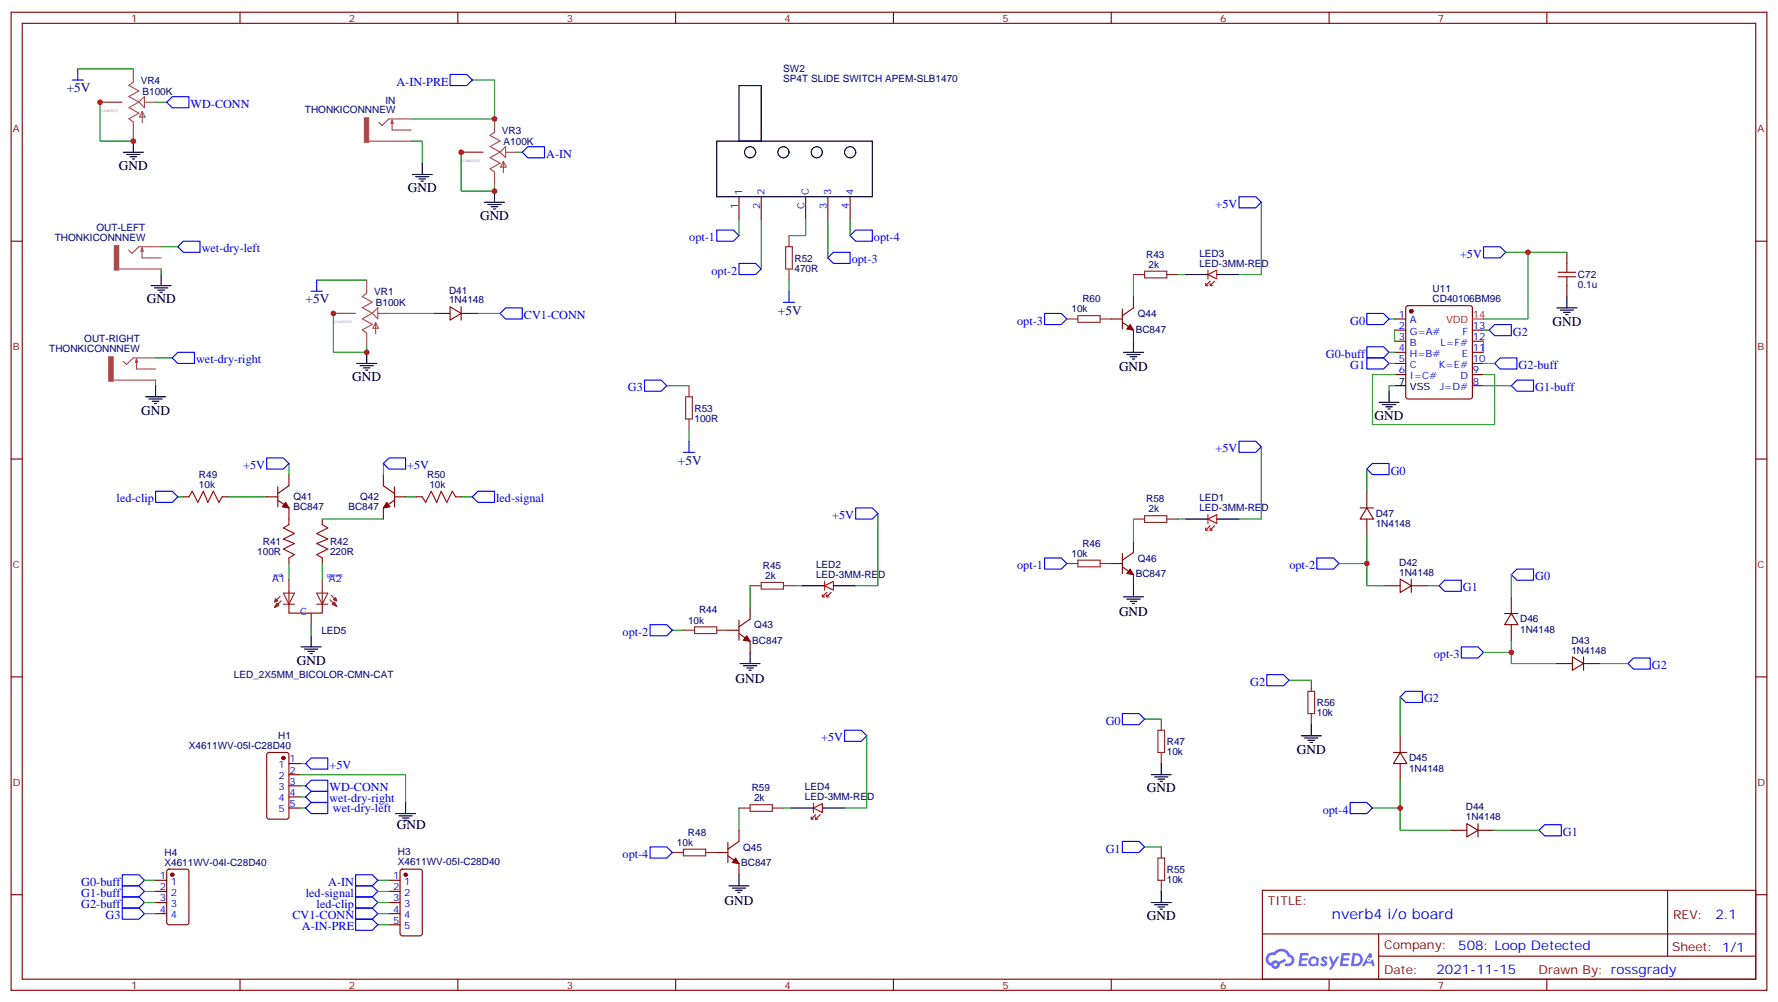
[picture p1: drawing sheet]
<svg xmlns="http://www.w3.org/2000/svg" width="564mm" height="318mm" viewBox="0 0 564 318" stroke-linecap="round" stroke-linejoin="round" font-family="sans-serif">
<g fill="none" stroke="#870000" stroke-width=".35">
<path d="M3.5 3.9h557.4v310.4h-557.4zM7.1 7.4h550.3v303.4h-550.3zM76.2 3.9v3.5M145.3 3.9v3.5M214.5 3.9v3.5M283.6 3.9v3.5M352.8 3.9v3.5M421.9 3.9v3.5M491.1 3.9v3.5M3.5 76.6h3.6M557.4 76.6h3.5M3.5 145.7h3.6"/>
<path d="M557.4 145.7h3.5M3.5 214.8h3.6M557.4 214.8h3.5M3.5 284h3.6M400.8 282.6h156.6v28.2h-156.6zM400.8 296.4h156.5M437.7 296.4v14.1M529.4 282.6v20.9M557.4 284h3.5M76.2 310.8v3.5M145.3 310.8v3.5M214.5 310.8v3.5"/>
<path d="M283.6 310.8v3.5M352.8 310.8v3.5M421.9 310.8v3.5M437.7 303.5h119.6M491.1 310.8v3.5"/>
</g>
<g fill="#5487ff">
<path d="M419.7 303.7a1.22 1.22 0 0 1 1.8 .3l-.4 .6a.47 .47 0 0 0-.4-.4 .47 .47 0 0 0-.5 .2l.2 .2a1.14 1.14 0 0 1 .8 1.8 1.14 1.14 0 0 1-2 0l-.2-.2 .5-.6 .8 .4a.29 .29 0 0 0 .3-.2 .29 .29 0 0 0-.3-.3 1.04 1.04 0 0 1-.6-1.8z"/>
<path d="M412.8 302.5h2.3l.3 .2-.1 .5h-1.8l-.2 .9h1.6l.3 .4-.4 .3h-1.6l-.1 1.1 1.7 .1 .2 .3-.2 .3-2.6 .1z"/>
<path d="M425.9 302.5l2.7 .2-.2 .5h-1.8l-.1 .9h1.5l.3 .4-.3 .3h-1.6l-.2 1.1 1.7 .1 .2 .3-.2 .3-2.6 .1z"/>
<path d="M434.7 302.5h.6l.4 1.3-.6 .3a.69 .69 0 0 0-1.1 .3 .69 .69 0 0 0 .5 .9 .69 .69 0 0 0 .9-.6l.4-.3 .6 2.2h-.8l-.2-.8h-1.7l-.5 .8h-.9z"/>
<path d="M421.9 303.6h.7l.7 1.8 1.1-1.8h.8l-2.5 4.2h-.8l.9-1.6z"/>
<path d="M429.4 302.5l-.6 4.2h1.4a2.11 2.11 0 0 0 2.4-2.2 2.11 2.11 0 0 0-2.5-2zM430.1 303.2a1.43 1.43 0 0 1 1.7 1.6 1.43 1.43 0 0 1-2 1.1z"/>
<path d="M415.7 304.1a1.54 1.54 0 0 0 0 2.2 1.54 1.54 0 0 0 2.1 .1l.6 .3 .3-2.3-.6-.3a1.49 1.49 0 0 0-2.4 0zM416 305.1a.95 .95 0 0 1 1.9 0 .95 .95 0 0 1-1.9 0z"/>
<path d="M402.5 302.9a2.18 2.18 0 0 0 1 3.7 1.44 1.44 0 0 0 1.7 .9 1.44 1.44 0 0 0 1.1-1.5l2-1-.4-.7-1.9 1a1.47 1.47 0 0 0-2.5 .4 1.39 1.39 0 0 1-.6-1.9 1.39 1.39 0 0 1 2-.5 2.12 2.12 0 0 1 2.1-1.3 2.12 2.12 0 0 1 1.9 1.7 1.14 1.14 0 0 1 1.1 1.4 1.14 1.14 0 0 1-1.6 .7 .43 .43 0 0 0-.6 .4 .43 .43 0 0 0 .4 .5 1.98 1.98 0 0 0 2.6-1.3 1.98 1.98 0 0 0-1.3-2.5 3.1 3.1 0 0 0-5.2-.7l-.9 .1zM404.3 306.2a.55 .55 0 0 1 1.1 0 .55 .55 0 0 1-1.1 0z"/>
<circle cx="434.7" cy="304.6" r=".26"/>
</g>
<g fill="none" stroke="#008700" stroke-width=".35">
<path d="M24.7 21.9h17.6M31.7 32.5v12.3h10.6v-1.8M49.4 32.5h3.5M149.9 25.4h7.1v12.3h-26.5M130.5 44.8h3.6v7.1M146.4 48.3v12.4h10.6v-1.8M164 48.3h1.8M51.2 78.3h5.2M234.6 69.5v5.3M241.7 69.5v15.9M255.8 69.5v5.3h-5.3M262.8 69.5v12.3"/>
<path d="M269.9 69.5v5.3M400.4 64.2v22.9h-7.1M51.2 85.4v1.7M100.5 88.9h15.9M105.8 99.5v12.3h10.6v-1.7M123.5 99.5h14.1M151.7 99.5h7M250.5 88.9v3.5M359.8 87.1v7.1M373.9 87.1h2.5M478 80.1h19.4M485.1 80.1v21.1h-14.1"/>
<path d="M49.4 113.6h5.3M441 101.2h1.7M441 111.8h1.7M441 115.4h1.7M442.7 118.9h-7v15.9h38.8v-15.9h-3.5M442.7 104.8v3.5M471 108.3v3.5M471 115.4h3.5M471 104.8h1.7M49.4 120.6v1.8M211.7 122.4h7M218.7 136.5v3.6"/>
<path d="M442.7 122.4h-1.7v1.8M471 122.4h8.8M56.4 157.7h1.8M72.3 157.7h12.4M91.7 147.1v3.5M121.7 147.1v3.5M128.8 157.7h3.5M146.4 157.7h3.5M400.4 141.8v22.9h-7.1M433.9 148.9v7M91.7 178.9v5.2M102.3 178.9v5.2"/>
<path d="M102.3 164.7h19.4M278.7 163v22.9h-7.1M359.8 164.7v7.1M373.9 164.7h2.5M433.9 178.9v7h5.3M433.9 170v8.9h-8.8M98.8 198.3v3.5M238.1 185.9v7.1M252.2 185.9h2.5M453.3 185.9h3.5M479.8 182.4v7M213.4 200h3.6"/>
<path d="M409.2 215.9h7.1M479.8 207.1v3.5h14.1M479.8 203.6v3.5h-8.8M508 210.6h8.8M275.2 233.5v23h-7.1M363.4 228.2h5.3M444.5 221.2v12.3M95.2 245.9h33.6v8.8M95.2 256.5h1.8M95.2 249.4h1.8M95.2 252.9h1.8M95.2 242.4h1.8"/>
<path d="M234.6 256.5v7M248.7 256.5h2.5M444.5 256.5v7h15.9M444.5 247.6v8.9h-8.8M45.9 279.4h3.5M119.9 279.4h3.6M363.4 268.8h5.3M474.5 263.5h14.1M45.9 282.9h3.5M45.9 286.5h3.5M45.9 290h3.5M119.9 293.5h3.6"/>
<path d="M119.9 282.9h3.6M119.9 286.5h3.6M119.9 290h3.6"/>
</g>
<g fill="none" stroke="#00f" stroke-width=".35">
<path d="M22.9 25.4h3.6M24.7 21.9v3.5M54.7 30.7h5.3v3.5h-5.3l-1.8-1.7zM142.9 23.6h5.3l1.7 1.8-1.7 1.8h-5.3zM167.6 46.6h5.3v3.5h-5.3l-1.8-1.8zM58.2 76.6h5.3v3.5h-5.3l-1.8-1.8zM227.5 73h5.3l1.8 1.8-1.8 1.8h-5.3zM271.6 73h5.3v3.6h-5.3l-1.7-1.8zM393.3 62.4h5.3l1.8 1.8-1.8 1.8h-5.3zM471 78.3h5.2l1.8 1.8-1.8 1.7h-5.2zM98.8 92.4h3.5M100.5 88.9v3.5"/>
<path d="M158.7 99.5l1.8-1.8h5.3v3.5h-5.3zM234.6 83.6h5.3l1.8 1.8-1.8 1.7h-5.3zM248.7 96h3.5M250.5 92.4v3.6M262.8 81.8l1.8-1.7h5.3v3.5h-5.3zM331.6 99.5h5.3l1.8 1.7-1.8 1.8h-5.3zM433.9 99.5h5.3l1.8 1.7-1.8 1.8h-5.3zM56.4 111.8h5.3v3.6h-5.3l-1.7-1.8zM433.9 113.6h5.3l1.8 1.8-1.8 1.7h-5.3zM433.9 110.1h5.3l1.8 1.7-1.8 1.8h-5.3zM474.5 103h5.3v3.5h-5.3l-1.8-1.7zM476.2 113.6h5.3v3.5h-5.3l-1.7-1.7z"/>
<path d="M204.6 120.6h5.3l1.8 1.8-1.8 1.8h-5.3zM481.5 120.6h5.3v3.6h-5.3l-1.7-1.8zM49.4 155.9h5.3l1.7 1.8-1.7 1.8h-5.3zM84.7 145.3h5.3l1.7 1.8-1.7 1.8h-5.3zM123.5 145.3h5.3v3.6h-5.3l-1.8-1.8zM151.7 155.9h5.3v3.6h-5.3l-1.8-1.8zM217 143.6h3.5M218.7 140.1v3.5M393.3 140.1h5.3l1.8 1.7-1.8 1.8h-5.3zM433.9 148.9l1.8-1.8h5.3v3.5h-5.3zM271.6 161.2h5.3l1.8 1.8-1.8 1.7h-5.3zM331.6 177.1h5.3l1.8 1.8-1.8 1.7h-5.3z"/>
<path d="M418 177.1h5.3l1.8 1.8-1.8 1.7h-5.3zM206.4 198.3h5.3l1.7 1.7-1.7 1.8h-5.3zM458.6 184.1h5.3v3.6h-5.3l-1.8-1.8zM481.5 180.6h5.3v3.5h-5.3l-1.7-1.7zM402.2 214.1h5.3l1.7 1.8-1.7 1.8h-5.3zM446.3 219.4h5.3v3.6h-5.3l-1.8-1.8zM463.9 205.3h5.3l1.8 1.8-1.8 1.7h-5.3zM518.6 208.8h5.3v3.6h-5.3l-1.8-1.8zM268.1 231.8h5.3l1.8 1.7-1.8 1.8h-5.3zM356.3 226.5h5.3l1.8 1.7-1.8 1.8h-5.3zM98.8 251.2h5.3v3.5h-5.3l-1.8-1.8zM98.8 254.7h5.3v3.5h-5.3l-1.8-1.7z"/>
<path d="M98.8 240.6h5.3v3.5h-5.3l-1.8-1.7zM98.8 247.6h5.3v3.6h-5.3l-1.8-1.8zM428.6 254.7h5.3l1.8 1.8-1.8 1.7h-5.3zM38.8 277.6h5.3l1.8 1.8-1.8 1.8h-5.3zM112.9 277.6h5.3l1.7 1.8-1.7 1.8h-5.3zM206.4 268.8h5.3l1.7 1.8-1.7 1.7h-5.3zM356.3 267.1h5.3l1.8 1.7-1.8 1.8h-5.3zM490.4 261.8h5.3v3.5h-5.3l-1.8-1.8zM38.8 284.7h5.3l1.8 1.8-1.8 1.7h-5.3zM38.8 281.2h5.3l1.8 1.7-1.8 1.8h-5.3zM38.8 288.2h5.3l1.8 1.8-1.8 1.7h-5.3zM112.9 291.7h5.3l1.7 1.8-1.7 1.8h-5.3z"/>
<path d="M112.9 281.2h5.3l1.7 1.7-1.7 1.8h-5.3zM112.9 284.7h5.3l1.7 1.8-1.7 1.7h-5.3zM112.9 288.2h5.3l1.7 1.8-1.7 1.7h-5.3z"/>
</g>
<path d="M494.6 86.4h5.6M494.6 87.8h5.6M497.4 83.6v2.8M497.4 87.8v2.9M60 157.7l1-1.8 1.8 3.6 1.8-3.6 1.4 3.6 1.7-3.6 1.8 3.6 1.1-1.8M134.1 157.7l1 1.8 1.8-3.6 1.7 3.6 1.5-3.6 1.7 3.6 1.8-3.6 1 1.8M91.7 166.5l-1.7 1.1 3.5 1.7-3.5 1.8 3.5 1.4-3.5 1.8 3.5 1.7-1.8 1.1M102.3 166.5l1.8 1.1-3.6 1.7 3.6 1.8-3.6 1.4 3.6 1.8-3.6 1.7 1.8 1.1" fill="none" stroke="#a10000" stroke-width=".35"/>
<g fill="none" stroke="#870000" stroke-width=".35">
<path d="M234.6 62.4v7.1M241.7 62.4v7.1M255.8 62.4v7.1M262.8 62.4v7.1M269.9 62.4v7.1M137.6 99.5h5.3M142.9 97.4l3.5 2.1-3.5 2.1zM146.4 99.5h5.3M146.4 97.4v4.2M356.3 98.1v6.3M359.8 94.2v3.5l-3.5 2.5M446.5 97.2l.5-.2h19.7l.5 .2 .2 .5v28.2l-.2 .5-.5 .2h-19.7l-.5-.2-.2-.5v-28.2z"/>
<path d="M497.4 80.1v3.5M497.4 90.7v3.5M352.8 101.2h3.5M356.3 102.3l3.5 2.5v3.5M442.7 101.2h3.6M442.7 104.8h3.6M442.7 108.3h3.6M442.7 111.8h3.6M442.7 115.4h3.6M442.7 118.9h3.6M467.4 104.8h3.6M467.4 108.3h3.6"/>
<path d="M467.4 111.8h3.6M467.4 115.4h3.6M467.4 118.9h3.6M467.4 122.4h3.6M58.2 157.7h1.8M70.6 157.7h1.7M84.7 157.7h3.5M88.2 158.8l3.5 2.4v5.3M88.2 154.5v6.4M91.7 150.6v3.6l-3.5 2.4M121.7 150.6v3.6l3.5 2.4M125.2 157.7h3.6"/>
<path d="M125.2 158.8l-3.5 2.4v3.5M125.2 154.5v6.4M132.3 157.7h1.8M144.6 157.7h1.8M433.9 155.9v5.3M91.7 177.1v1.8M102.3 164.7v1.8M102.3 177.1v1.8M352.8 178.9h3.5M356.3 179.9l3.5 2.5v3.5M356.3 175.7v6.3M359.8 171.8v3.5l-3.5 2.5"/>
<path d="M431.8 161.2h4.2M433.9 161.2l2.1 3.5h-4.2zM433.9 164.7v5.3M91.7 191.8v2.8h10.6v-2.8M98.8 194.7v3.6M234.6 196.8v6.4M238.1 193v3.5l-3.5 2.5M439.2 185.9h5.3M444.5 183.8l3.5 2.1-3.5 2.1zM448 185.9h5.3M448 183.8v4.2M477.7 194.7h4.2"/>
<path d="M479.8 194.7l2.1 3.6h-4.2zM479.8 189.4v5.3M479.8 198.3v5.3M231.1 200h3.5M234.6 201.1l3.5 2.5v3.5M493.9 210.6h5.3M499.2 208.5l3.5 2.1-3.5 2.1zM502.7 210.6h5.3M502.7 208.5v4.2M84.9 239l.5-.2h5.6l.7 .5v20l-.4 .6-5.9 .1-.7-.5v-20zM442.4 238.8h4.2M444.5 238.8l2.1 3.6h-4.2z"/>
<path d="M444.5 233.5v5.3M91.7 242.4h3.5M91.7 245.9h3.5M91.7 249.4h3.5M91.7 252.9h3.5M91.7 256.5h3.5M444.5 242.4v5.2M49.4 279.4h3.5M53.2 276.1l.4-.2h5.7l.6 .4 .1 16.5-.5 .7h-5.9l-.6-.5-.1-16.4zM123.5 279.4h3.5M127.2 276.1l.5-.2h5.6l.7 .4 .1 20-.5 .7h-5.9l-.6-.4-.1-20zM227.5 270.6h3.6"/>
<path d="M231.1 271.6l3.5 2.5v3.5M231.1 267.4v6.4M234.6 263.5v3.6l-3.5 2.4M460.4 263.5h5.3M465.7 261.4l3.5 2.1-3.5 2.1zM469.2 263.5h5.3M469.2 261.4v4.2M49.4 282.9h3.5M49.4 286.5h3.5M49.4 290h3.5M123.5 282.9h3.5M123.5 286.5h3.5"/>
<path d="M123.5 290h3.5M123.5 293.5h3.5"/>
</g>
<g fill="#870000" stroke="#870000" stroke-width=".35">
<path d="M122.8 159.5l1 1.4-2.1 .3z"/>
<path d="M90.7 159.5l1 1.7-2.1-.3z"/>
<path d="M237.1 201.8l1 1.8-2.1-.4z"/>
<path d="M358.8 180.6l1 1.8-2.1-.4z"/>
<path d="M358.8 103l1 1.8-2.1-.4z"/>
<path d="M233.5 272.3l1.1 1.8-2.1-.3z"/>
<circle cx="54.7" cy="277.6" r=".53"/>
<circle cx="90" cy="240.6" r=".53"/>
<circle cx="128.8" cy="277.6" r=".53"/>
<circle cx="448" cy="98.8" r=".53"/>
</g>
<g fill="none" stroke="#000" stroke-width=".35">
<path d="M234.6 27.2h7.1v17.6h-7.1zM39.2 48.3h6.3M40.2 49h4.2M41.3 49.7h2.1M42 50.4h.7M42.3 44.8v3.5M130.9 55.4h6.3M131.9 56.1h4.3M133 56.8h2.1M133.7 57.5h.7M134.1 51.9v3.5M227.5 44.8h49.4v17.6h-49.4z"/>
<path d="M153.8 64.2h6.4M154.9 64.9h4.2M155.9 65.6h2.1M156.6 66.3h.7M157 60.7v3.5M48 90.7h6.3M49 91.4h4.3M50.1 92.1h2.1M50.8 92.8h.7M51.2 87.1v3.6M376.4 87.1h7.1M386.3 87.1h7"/>
<path d="M494.2 97.7h6.4M495.3 98.4h4.2M496.4 99.1h2.1M497.1 99.8h.7M497.4 94.2v3.5M113.2 115.4h6.4M114.3 116.1h4.2M115.4 116.8h2.1M116.1 117.5h.7M116.4 111.8v3.6M356.7 111.8h6.3M357.7 112.5h4.2"/>
<path d="M358.8 113.2h2.1M359.5 113.9h.7M359.8 108.3v3.5M46.2 125.9h6.4M47.3 126.6h4.2M48.3 127.4h2.1M49 128.1h.7M49.4 122.4v3.5M437.8 127.7h6.3M438.9 128.4h4.2M439.9 129.1h2.1M440.6 129.8h.7"/>
<path d="M441 124.2v3.5M442.7 122.4h3.6M376.4 164.7h7.1M386.3 164.7h7M254.7 185.9h7.1M264.6 185.9h7M356.7 189.4h6.3M357.7 190.1h4.2M358.8 190.9h2.1M359.5 191.6h.7M359.8 185.9v3.5M95.6 205.3h6.4"/>
<path d="M96.7 206h4.2M97.7 206.7h2.1M98.4 207.4h.7M98.8 201.8v3.5M234.9 210.6h6.4M236 211.3h4.2M237.1 212h2.1M237.8 212.7h.7M238.1 207.1v3.5M413.1 233.5h6.4M414.2 234.2h4.2M415.2 234.9h2.1"/>
<path d="M415.9 235.7h.7M416.3 230v3.5M125.6 258.2h6.3M126.6 258.9h4.3M127.7 259.6h2.1M128.8 254.7v3.5M251.2 256.5h7M261.1 256.5h7M365.5 245.9h6.3M366.5 246.6h4.3M367.6 247.3h2.1M368.3 248h.7"/>
<path d="M368.7 242.4v3.5M128.4 260.3h.7M234.6 277.6v3.6M231.4 281.2h6.4M232.5 281.9h4.2M233.5 282.6h2.2M234.2 283.3h.7M365.5 286.5h6.3M366.5 287.2h4.3M367.6 287.9h2.1M368.3 288.6h.7M368.7 282.9v3.6"/>
<circle cx="238.1" cy="48.3" r="1.76"/>
<circle cx="248.7" cy="48.3" r="1.76"/>
<circle cx="259.3" cy="48.3" r="1.76"/>
<circle cx="269.9" cy="48.3" r="1.76"/>
</g>
<g fill="none" stroke="#a64a4a" stroke-width=".35">
<path d="M31.7 32.5h7M42.3 21.9v4.1l-1.4 1.1 3.2 1.8-3.2 1.7 3.2 1.8M42.3 39.6v3.4M44.1 32.4l-3.2 1.8 3.2 1.7-3.2 1.8 1.4 1v.8M44.1 32.4l1.8-1.8v3.6zM45.2 35.4v3.5M45.2 35.4l.8 1.8h-1.7zM45.9 32.5h3.5M124.5 38.1v3.2h2.4M124.5 38.1l.3 1.1h-.7zM126.9 37.7h-3.5l-2.1 2.2-1.1-1.1M127.1 37.7h3.4"/>
<path d="M157 37.7v4.2l-1.4 1.1 3.1 1.7-3.1 1.8 3.1 1.8M117.1 44.8h9.8M127.1 41.3h3.4M127.1 44.8h3.4M146.4 48.3h6.9M157 55.4v3.5M158.7 48.3l-3.1 1.7 3.1 1.8-3.1 1.8 1.4 1v.7M158.7 48.3l1.8-1.8v3.5zM159.8 51.3v3.5M159.8 51.3l.9 1.7h-1.8zM160.6 48.3h3.4M45.1 78.7v3.1h2.5"/>
<path d="M45.1 78.7l.4 1h-.8zM47.6 78.3h-3.6l-2.1 2.1-1-1M47.7 78.3h3.5M37.7 85.4h9.9M47.7 81.8h3.5M47.7 85.4h3.5M105.8 99.5h7M116.4 88.9v4.2l-1.4 1 3.2 1.8-3.2 1.8 3.2 1.7M118.2 99.4l-3.2 1.8 3.2 1.8-3.2 1.7 1.4 1.1v.7M119.9 97.7v3.5l-1.7-1.8zM120 99.5h3.5M43.3 113.9v3.2h2.5"/>
<path d="M43.3 113.9l.4 1.1h-.7zM45.8 113.6h-3.5l-2.1 2.1-1.1-1M45.9 113.6h3.5M45.9 117.1h3.5M116.4 106.6v3.5M119.2 102.4v3.6M119.2 102.4l.9 1.8h-1.7zM35.9 120.6h9.9M45.9 120.6h3.5"/>
</g>
<g fill="#a64a4a" stroke="#a64a4a" stroke-width=".32">
<path d="M115.7 37.4h1.4v7.8h-1.4z"/>
<path d="M34.5 113.2h1.4v7.8h-1.4z"/>
<path d="M36.3 78h1.4v7.7h-1.4z"/>
</g>
<g fill="none" stroke="#8c2424" stroke-width=".35">
<path d="M249.4 78.3h2.1v7.1h-2.1zM250.5 74.8v3.5M250.5 85.4v3.5M359.8 87.1h3.6M363.4 86.1h7v2.1h-7zM370.4 87.1h3.5M338.7 101.2h3.5M342.2 100.2h7v2.1h-7zM349.2 101.2h3.6M217.7 125.9h2.1v7.1h-2.1zM218.7 122.4v3.5M218.7 133v3.5"/>
<path d="M338.7 178.9h3.5M342.2 177.8h7v2.1h-7zM349.2 178.9h3.6M359.8 164.7h3.6M363.4 163.7h7v2.1h-7zM370.4 164.7h3.5M88.9 189.3l-1.8 1.8M89.3 190.7l-2.2 2.1M90 191.8h3.5M90 188.2h3.5l-1.8 3.6zM91.7 184.1v7.7M100.5 188.2h3.6l-1.8 3.6z"/>
<path d="M100.5 191.8h3.6M102.3 184.1v7.7M104.8 190.4l2.1 2.1M105.1 189l1.8 1.7M220.5 199h7v2.1h-7zM238.1 185.9h3.6M241.7 184.9h7v2.1h-7zM248.7 185.9h3.5M217 200h3.5M227.5 200h3.6M415.2 219.4h2.1v7.1h-2.1zM416.3 215.9v3.5"/>
<path d="M367.6 231.8h2.1v7h-2.1zM368.7 228.2v3.6M368.7 238.8v3.6M416.3 226.5v3.5M234.6 256.5h3.5M238.1 255.4h7.1v2.1h-7.1zM245.2 256.5h3.5M213.4 270.6h3.6M217 269.5h7v2.1h-7zM224 270.6h3.5M367.6 272.3h2.1v7.1h-2.1zM368.7 268.8v3.5"/>
<path d="M368.7 279.4v3.5"/>
</g>
<g fill="#8c2424" stroke="#8c2424" stroke-width=".35">
<path d="M105.8 190.4l.7-.7 .4 1z"/>
<path d="M106.2 191.1l.7 1.4-1.4-.7z"/>
<path d="M87.5 190l.7 .7-1.1 .4z"/>
<path d="M87.8 191.4l.7 .7-1.4 .7z"/>
</g>
<g fill="none" stroke="#f00" stroke-width=".35">
<path d="M382.8 90v.7h.7M383.5 87.1l2.8-1.4v2.8zM383.5 85.7v2.8M384.2 90v.7h.7M384.2 89.3l-1.4 1.4M385.6 89.3l-1.4 1.4M467.4 101.2h3.6M382.8 167.6v.7h.7M383.5 164.7l2.8-1.4v2.9zM383.5 163.3v2.9M384.2 167.6v.7h.7M384.2 166.9l-1.4 1.4"/>
<path d="M385.6 166.9l-1.4 1.4M261.1 188.7v.7h.7M261.8 185.9l2.8-1.4v2.8zM261.8 184.5v2.8M262.5 188.7v.7h.7M262.5 188l-1.4 1.4M263.9 188l-1.4 1.4M257.5 259.3v.7h.7M258.2 256.5l2.9-1.4v2.8zM258.2 255.1v2.8M258.9 259.3v.7h.7M258.9 258.6l-1.4 1.4"/>
<path d="M260.3 258.6l-1.4 1.4"/>
</g>
<g fill="#c00">
<circle cx="146.4" cy="48.3" r=".88"/>
<circle cx="157" cy="60.7" r=".88"/>
<circle cx="31.8" cy="32.5" r=".88"/>
<circle cx="42.3" cy="44.8" r=".88"/>
<circle cx="105.8" cy="99.5" r=".88"/>
<circle cx="116.4" cy="111.8" r=".88"/>
<circle cx="157" cy="37.7" r=".88"/>
<circle cx="433.9" cy="178.9" r=".88"/>
<circle cx="444.5" cy="256.5" r=".88"/>
<circle cx="479.8" cy="207.1" r=".88"/>
<circle cx="485.1" cy="80.1" r=".88"/>
</g>
<text font-size="4.6" fill="#00f" x="422.8" y="291.6">nverb4 i/o board</text>
<g font-size="4.2" fill="#000080">
<text x="21.2" y="29.3">+5V</text>
<text x="97" y="96.3">+5V</text>
<text x="246.9" y="99.8">+5V</text>
<text x="215.2" y="147.5">+5V</text>
</g>
<g font-size="4.2">
<text x="37.7" y="54">GND</text>
<text x="129.5" y="61">GND</text>
<text x="152.4" y="69.8">GND</text>
<text x="46.6" y="96.3">GND</text>
<text x="492.8" y="103.4">GND</text>
<text x="355.2" y="117.8">GND</text>
<text x="111.8" y="121">GND</text>
<text x="44.8" y="131.6">GND</text>
<text x="436.4" y="133.3">GND</text>
<text x="355.2" y="195.5">GND</text>
<text x="94.2" y="211">GND</text>
<text x="233.5" y="216.6">GND</text>
<text x="411.7" y="239.2">GND</text>
<text x="364.1" y="251.5">GND</text>
<text x="126" y="263.1">GND</text>
<text x="230" y="287.2">GND</text>
<text x="364.1" y="292.1">GND</text>
</g>
<g font-size="4.2" fill="#00f">
<text x="544.6" y="291.8">2.1</text>
<text x="462.9" y="301.4">508: Loop Detected</text>
<text x="456" y="309.2">2021-11-15</text>
</g>
<g font-size="3.9" fill="#00f">
<text x="125.9" y="27.2">A-IN-PRE</text>
<text x="60.5" y="34.2">WD-CONN</text>
<text x="173.4" y="50.1">A-IN</text>
<text x="385.9" y="66">+5V</text>
<text x="218.8" y="76.6">opt-1</text>
<text x="277.5" y="76.6">opt-4</text>
<text x="64" y="80.1">wet-dry-left</text>
<text x="270.4" y="83.6">opt-3</text>
<text x="463.5" y="81.8">+5V</text>
<text x="225.9" y="87.1">opt-2</text>
<text x="166.3" y="101.2">CV1-CONN</text>
<text x="322.9" y="103">opt-3</text>
<text x="428.7" y="103">G0</text>
<text x="480.3" y="106.5">G2</text>
<text x="420.9" y="113.6">G0-buff</text>
<text x="62.3" y="115.4">wet-dry-right</text>
<text x="428.7" y="117.1">G1</text>
<text x="482.1" y="117.1">G2-buff</text>
<text x="199.3" y="124.2">G3</text>
<text x="487.4" y="124.2">G1-buff</text>
<text x="385.9" y="143.6">+5V</text>
<text x="77.2" y="148.9">+5V</text>
<text x="129.3" y="148.9">+5V</text>
<text x="441.5" y="150.6">G0</text>
<text x="37" y="159.5">led-clip</text>
<text x="157.5" y="159.5">led-signal</text>
<text x="264.2" y="164.7">+5V</text>
<text x="322.9" y="180.6">opt-1</text>
<text x="409.3" y="180.6">opt-2</text>
<text x="487.4" y="184.1">G0</text>
<text x="464.4" y="187.7">G1</text>
<text x="197.7" y="201.8">opt-2</text>
<text x="455.2" y="208.8">opt-3</text>
<text x="524.4" y="212.4">G2</text>
<text x="396.9" y="217.7">G2</text>
<text x="452.1" y="223">G2</text>
<text x="351" y="230">G0</text>
<text x="260.7" y="235.3">+5V</text>
<text x="104.6" y="244.1">+5V</text>
<text x="104.6" y="251.2">WD-CONN</text>
<text x="104.6" y="254.7">wet-dry-right</text>
<text x="105.7" y="257.7">wet-dry-left</text>
<text x="419.9" y="258.2">opt-4</text>
<text x="496.2" y="265.3">G1</text>
<text x="197.7" y="272.3">opt-4</text>
<text x="351" y="270.6">G1</text>
<text x="25.8" y="281.2">G0-buff</text>
<text x="104.2" y="281.2">A-IN</text>
<text x="25.8" y="284.7">G1-buff</text>
<text x="97.1" y="284.7">led-signal</text>
<text x="25.8" y="288.2">G2-buff</text>
<text x="33.5" y="291.7">G3</text>
<text x="92.8" y="291.7">CV1-CONN</text>
<text x="100.5" y="288.2">led-clip</text>
<text x="95.9" y="295.3">A-IN-PRE</text>
</g>
<g font-size="3.9" fill="#800">
<text x="402.5" y="287.2">TITLE:</text>
<text x="531.1" y="291.8">REV:</text>
<text x="439.4" y="301.4">Company:</text>
<text x="530.8" y="302">Sheet: 1/1</text>
<text x="439.4" y="309">Date:</text>
<text x="488.5" y="309.1">Drawn By: rossgrady</text>
</g>
<g font-size="3.2" fill="#800">
<text x="41.6" y="6.9">1</text>
<text x="110.8" y="6.9">2</text>
<text x="179.9" y="6.9">3</text>
<text x="249.1" y="6.9">4</text>
<text x="318.2" y="6.9">5</text>
<text x="387.3" y="6.9">6</text>
<text x="456.5" y="6.9">7</text>
<text x="4.1" y="42">A</text>
<text x="557.9" y="42">A</text>
<text x="4.1" y="111.1">B</text>
<text x="557.9" y="111.1">B</text>
<text x="4.1" y="180.3">C</text>
<text x="557.9" y="180.3">C</text>
<text x="4.1" y="249.4">D</text>
<text x="557.9" y="249.4">D</text>
<text x="41.6" y="313.8">1</text>
<text x="110.8" y="313.8">2</text>
<text x="179.9" y="313.8">3</text>
<text x="249.1" y="313.8">4</text>
<text x="318.2" y="313.8">5</text>
<text x="387.3" y="313.8">6</text>
<text x="456.5" y="313.8">7</text>
</g>
<g font-size="3.2" fill="#000080">
<text x="248.7" y="23">SW2</text>
<text x="44.7" y="26.7">VR4</text>
<text x="248.7" y="26.1">SP4T SLIDE SWITCH APEM-SLB1470</text>
<text x="45.2" y="30.2">B100K</text>
<text x="96.8" y="36">THONKICONNNEW</text>
<text x="122.4" y="32.9">IN</text>
<text x="159.3" y="42.6">VR3</text>
<text x="159.9" y="46.1">A100K</text>
<text x="17.4" y="76.6">THONKICONNNEW</text>
<text x="30.6" y="73.4">OUT-LEFT</text>
<text x="252.2" y="83.1">R52</text>
<text x="363.9" y="81.8">R43</text>
<text x="380.8" y="81.4">LED3</text>
<text x="252.2" y="86.2">470R</text>
<text x="364.6" y="85">2k</text>
<text x="380.8" y="84.7">LED-3MM-RED</text>
<text x="500.9" y="88.3">C72</text>
<text x="118.8" y="93.7">VR1</text>
<text x="142.5" y="93.2">D41</text>
<text x="343.6" y="95.9">R60</text>
<text x="454.8" y="96">CD40106BM96</text>
<text x="454.8" y="92.8">U11</text>
<text x="500.9" y="91.5">0.1u</text>
<text x="119.3" y="97.2">B100K</text>
<text x="142.5" y="96.3">1N4148</text>
<text x="340.1" y="99.1">10k</text>
<text x="361.2" y="100.6">Q44</text>
<text x="360.5" y="105.6">BC847</text>
<text x="15.7" y="111.8">THONKICONNNEW</text>
<text x="26.8" y="108.7">OUT-RIGHT</text>
<text x="220.5" y="130.7">R53</text>
<text x="220.5" y="133.8">100R</text>
<text x="63.2" y="154.9">10k</text>
<text x="63.2" y="151.6">R49</text>
<text x="135.6" y="151.6">R50</text>
<text x="136.3" y="154.9">10k</text>
<text x="93.1" y="162">BC847</text>
<text x="93.1" y="158.8">Q41</text>
<text x="110.6" y="162">BC847</text>
<text x="114.3" y="158.8">Q42</text>
<text x="363.9" y="159.4">R58</text>
<text x="380.8" y="159">LED1</text>
<text x="364.6" y="162.6">2k</text>
<text x="380.8" y="162.3">LED-3MM-RED</text>
<text x="436.7" y="167.3">1N4148</text>
<text x="436.7" y="164.1">D47</text>
<text x="83.4" y="173">R41</text>
<text x="104.8" y="173">R42</text>
<text x="343.6" y="173.5">R46</text>
<text x="81.7" y="176">100R</text>
<text x="104.8" y="176">220R</text>
<text x="340.1" y="176.7">10k</text>
<text x="361.2" y="178.2">Q46</text>
<text x="444.2" y="179.6">D42</text>
<text x="242.2" y="180.5">R45</text>
<text x="242.9" y="183.8">2k</text>
<text x="259.1" y="183.4">LED-3MM-RED</text>
<text x="259.1" y="180.2">LED2</text>
<text x="360.5" y="183.2">BC847</text>
<text x="444.2" y="182.7">1N4148</text>
<text x="218.4" y="197.9">10k</text>
<text x="221.9" y="194.7">R44</text>
<text x="482.6" y="197.6">D46</text>
<text x="102" y="201.2">LED5</text>
<text x="239.5" y="199.4">Q43</text>
<text x="482.6" y="200.8">1N4148</text>
<text x="238.8" y="204.4">BC847</text>
<text x="498.8" y="207.4">1N4148</text>
<text x="498.8" y="204.3">D43</text>
<text x="74.3" y="215.3">LED_2X5MM_BICOLOR-CMN-CAT</text>
<text x="418" y="227.3">10k</text>
<text x="418" y="224.2">R56</text>
<text x="59.9" y="237.6">X4611WV-05I-C28D40</text>
<text x="88.4" y="234.4">H1</text>
<text x="370.4" y="239.6">10k</text>
<text x="370.4" y="236.5">R47</text>
<text x="447.3" y="244.9">1N4148</text>
<text x="447.3" y="241.7">D45</text>
<text x="238.6" y="251.1">R59</text>
<text x="255.5" y="250.8">LED4</text>
<text x="239.4" y="254.4">2k</text>
<text x="255.5" y="254">LED-3MM-RED</text>
<text x="465.3" y="257.2">D44</text>
<text x="465.3" y="260.3">1N4148</text>
<text x="214.9" y="268.5">10k</text>
<text x="218.4" y="265.2">R48</text>
<text x="235.9" y="270">Q45</text>
<text x="52.2" y="274.8">X4611WV-04I-C28D40</text>
<text x="52.2" y="271.7">H4</text>
<text x="126.3" y="274.7">X4611WV-05I-C28D40</text>
<text x="126.3" y="271.5">H3</text>
<text x="235.3" y="274.9">BC847</text>
<text x="370.4" y="280.2">10k</text>
<text x="370.4" y="277.1">R55</text>
</g>
<g font-size="3.2" fill="#00f">
<text x="235.7" y="61.7" transform="rotate(-90 235.7 61.7)">1</text>
<text x="242.7" y="61.7" transform="rotate(-90 242.7 61.7)">2</text>
<text x="256.8" y="61.7" transform="rotate(-90 256.8 61.7)">C</text>
<text x="263.9" y="61.7" transform="rotate(-90 263.9 61.7)">3</text>
<text x="270.9" y="61.7" transform="rotate(-90 270.9 61.7)">4</text>
<text x="234.2" y="66.2" transform="rotate(-90 234.2 66.2)">1</text>
<text x="241.3" y="66.2" transform="rotate(-90 241.3 66.2)">2</text>
<text x="255.4" y="66.4" transform="rotate(-90 255.4 66.4)">C</text>
<text x="262.5" y="66.2" transform="rotate(-90 262.5 66.2)">3</text>
<text x="269.5" y="66.2" transform="rotate(-90 269.5 66.2)">4</text>
<text x="444.1" y="100.9">1</text>
<text x="444.1" y="104.4">2</text>
<text x="444.1" y="107.9">3</text>
<text x="447.6" y="102.7">A</text>
<text x="447.6" y="106.2">G=A#</text>
<text x="464.3" y="106.2">F</text>
<text x="467.6" y="107.9">12</text>
<text x="467.6" y="104.4">13</text>
<text x="444.1" y="111.5">4</text>
<text x="447.6" y="109.7">B</text>
<text x="447.6" y="113.2">H=B#</text>
<text x="457.3" y="109.7">L=F#</text>
<text x="464.1" y="113.2">E</text>
<text x="467.6" y="111.5">11</text>
<text x="444.1" y="115">5</text>
<text x="444.1" y="118.5">6</text>
<text x="447.6" y="116.8">C</text>
<text x="456.7" y="116.8">K=E#</text>
<text x="467.6" y="118.5">9</text>
<text x="467.6" y="115">10</text>
<text x="447.6" y="120.3">I=C#</text>
<text x="457" y="123.8">J=D#</text>
<text x="463.7" y="120.3">D</text>
<text x="467.6" y="122.1">8</text>
<text x="86.4" y="184.7">A1</text>
<text x="104.4" y="184.7">A2</text>
<text x="95.2" y="195.1">C</text>
<text x="88.4" y="243.8">1</text>
<text x="91.9" y="242">1</text>
<text x="91.9" y="245.5">2</text>
<text x="88.4" y="247.3">2</text>
<text x="88.4" y="250.8">3</text>
<text x="91.9" y="249.1">3</text>
<text x="88.4" y="254.4">4</text>
<text x="88.4" y="257.9">5</text>
<text x="91.9" y="252.6">4</text>
<text x="91.9" y="256.1">5</text>
<text x="50.7" y="279">1</text>
<text x="54.2" y="280.8">1</text>
<text x="124.8" y="279">1</text>
<text x="128.3" y="280.8">1</text>
<text x="50.7" y="282.6">2</text>
<text x="50.7" y="286.1">3</text>
<text x="54.2" y="284.3">2</text>
<text x="54.2" y="287.9">3</text>
<text x="124.8" y="282.6">2</text>
<text x="124.8" y="286.1">3</text>
<text x="128.3" y="284.3">2</text>
<text x="128.3" y="287.9">3</text>
<text x="50.7" y="289.6">4</text>
<text x="54.2" y="291.4">4</text>
<text x="124.8" y="289.6">4</text>
<text x="124.8" y="293.2">5</text>
<text x="128.3" y="291.4">4</text>
<text x="128.3" y="294.9">5</text>
</g>
<g font-size="3.2" fill="#f00">
<text x="467.6" y="100.9">14</text>
<text x="459.1" y="102.7">VDD</text>
</g>
<g font-size="3.2">
<text x="444.1" y="122.1">7</text>
<text x="447.6" y="123.8">VSS</text>
</g>
<g font-size="1.8" fill="#00f">
<text x="86.8" y="183.1">red</text>
<text x="103.7" y="183.1">green</text>
</g>
<g font-size="1.1" fill="#838383">
<text x="31.9" y="35.5">(CHASSIS)</text>
<text x="146.5" y="51.4">(CHASSIS)</text>
<text x="106" y="102.5">(CHASSIS)</text>
</g>
</svg>
